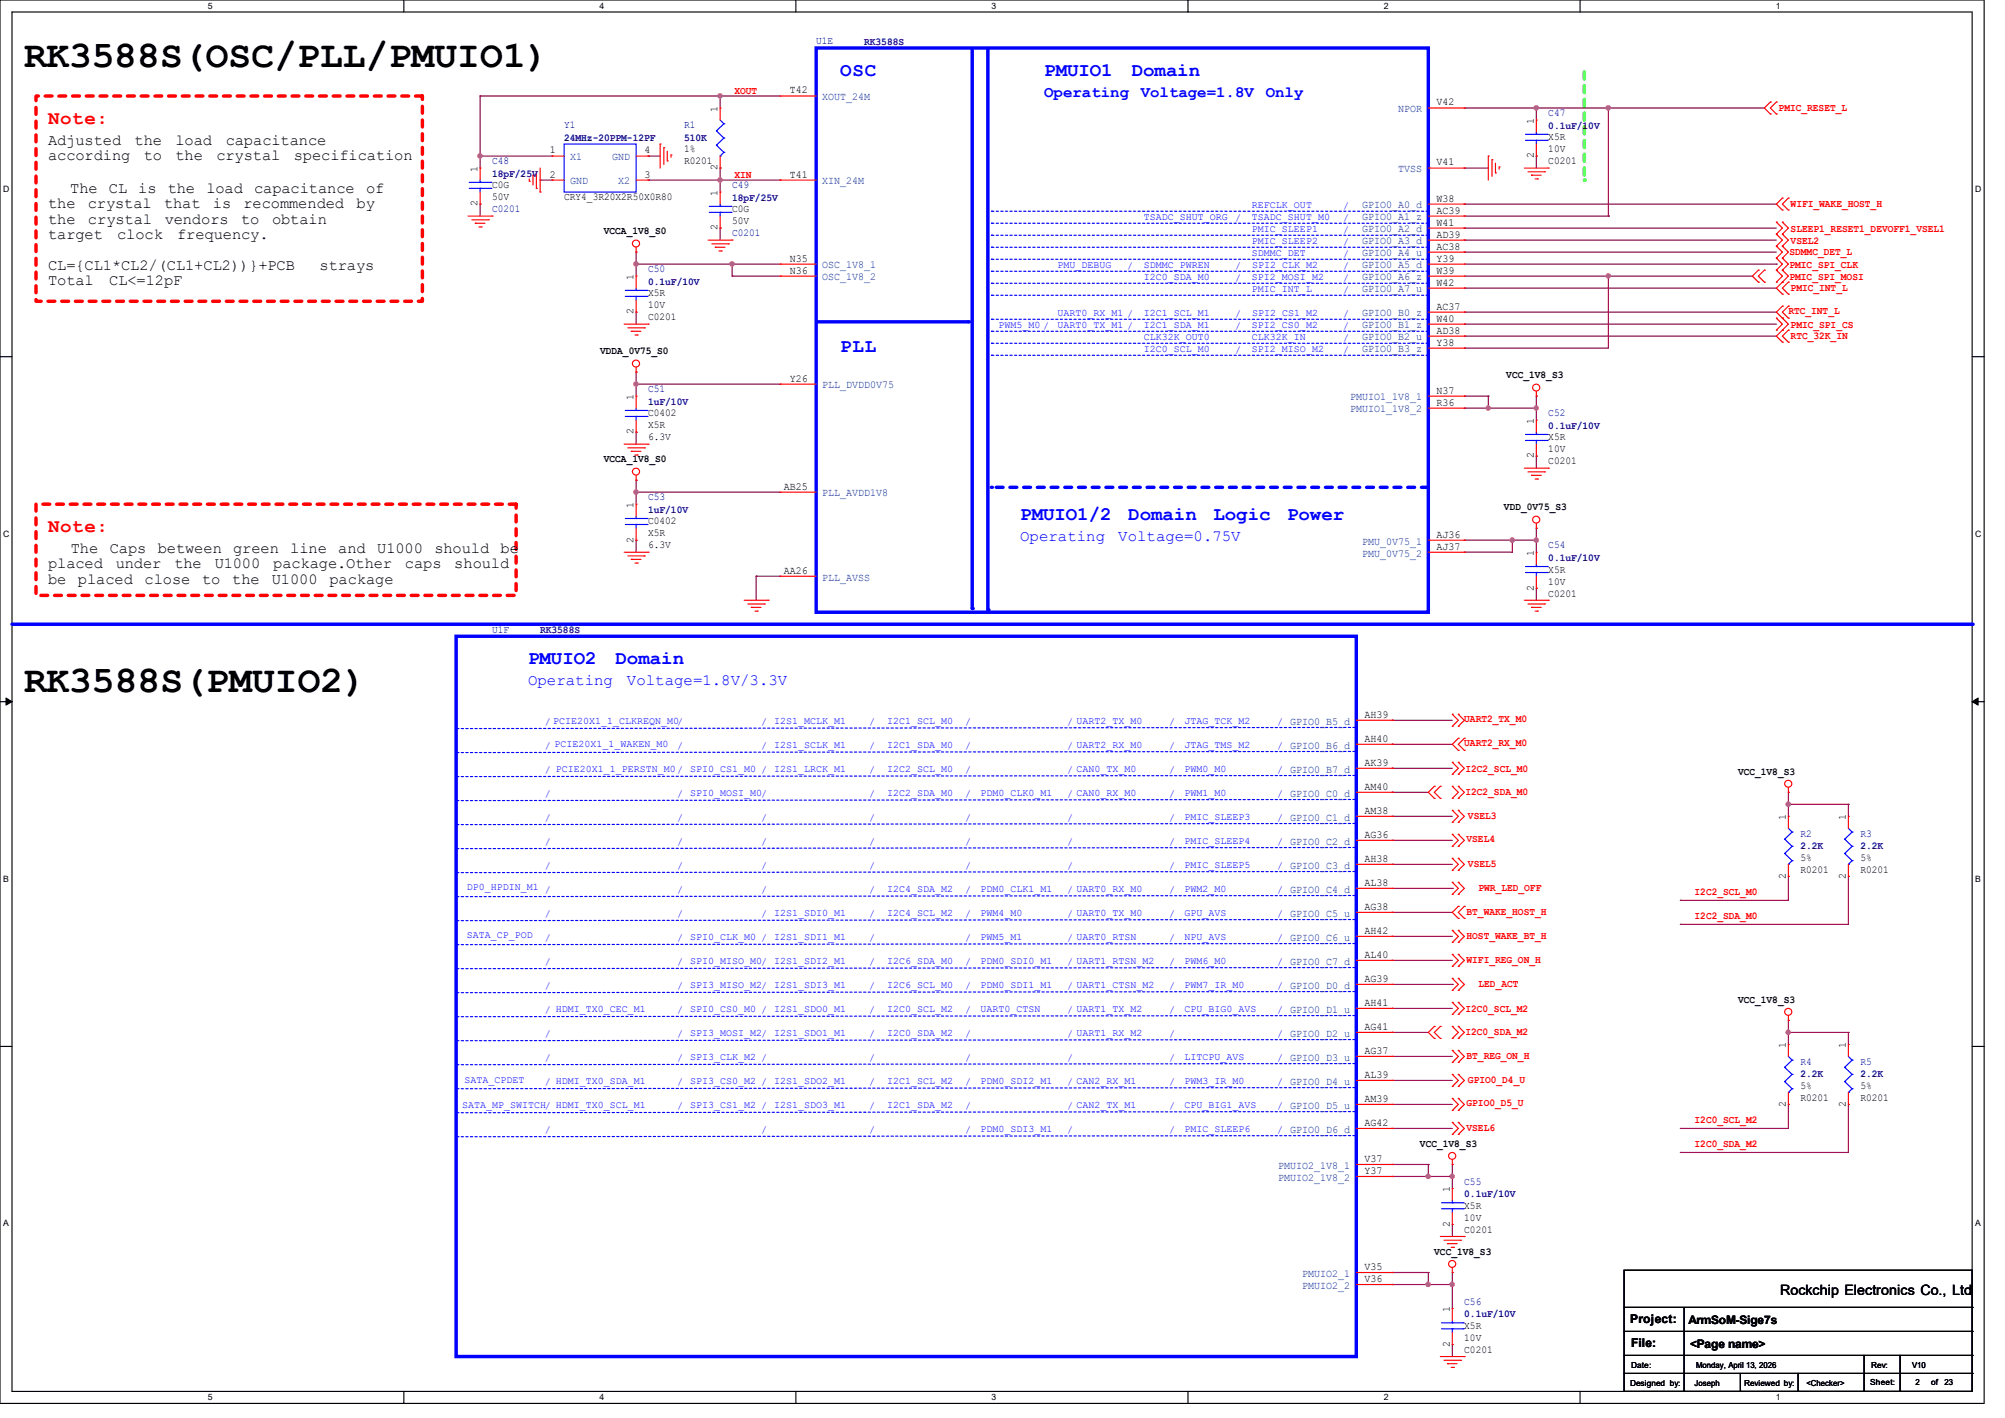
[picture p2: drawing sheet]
<svg xmlns="http://www.w3.org/2000/svg" width="297mm" height="210mm" viewBox="0 0 297 210" stroke-linecap="round" stroke-linejoin="round" font-family="sans-serif">
<path d="M0 0h293.9v207.9h-293.9zM1.8 1.8h290.3v204.3h-290.3z" fill="none" stroke="#000" stroke-width=".17"/>
<g fill="#fff">
<path d="M30.8 .2h.7v1.4h-.7z"/>
<path d="M30.8 206.2h.7v1.4h-.7z"/>
</g>
<path d="M59.8 0v1.8M59.8 206.1v1.8" fill="none" stroke="#000" stroke-width=".17"/>
<g fill="#fff">
<path d="M88.8 .2h.7v1.4h-.7z"/>
<path d="M88.8 206.2h.7v1.4h-.7z"/>
</g>
<path d="M117.9 0v1.8M117.9 206.1v1.8" fill="none" stroke="#000" stroke-width=".17"/>
<g fill="#fff">
<path d="M146.9 .2h.7v1.4h-.7z"/>
<path d="M146.9 206.2h.7v1.4h-.7z"/>
</g>
<path d="M176 0v1.8M176 206.1v1.8" fill="none" stroke="#000" stroke-width=".17"/>
<g fill="#fff">
<path d="M205 .2h.7v1.4h-.7z"/>
<path d="M205 206.2h.7v1.4h-.7z"/>
</g>
<path d="M234.1 0v1.8M234.1 206.1v1.8" fill="none" stroke="#000" stroke-width=".17"/>
<g fill="#fff">
<path d="M263.1 .2h.6v1.4h-.6z"/>
<path d="M263.1 206.2h.6v1.4h-.6z"/>
<path d="M.5 27.3h.9v1.4h-.9z"/>
<path d="M292.6 27.3h.9v1.4h-.9z"/>
<path d="M.5 78.4h.9v1.4h-.9z"/>
<path d="M292.6 78.4h.9v1.4h-.9z"/>
</g>
<path d="M0 52.8h1.8M292.1 52.8h1.8" fill="none" stroke="#000" stroke-width=".17"/>
<g fill="#fff">
<path d="M.5 129.5h.8v1.4h-.8z"/>
<path d="M292.6 129.5h.8v1.4h-.8z"/>
</g>
<path d="M0 103.9h1.8M292.1 103.9h1.8" fill="none" stroke="#000" stroke-width=".17"/>
<path d="M.9 103.4l.9 .5-.9 .5zM292.1 103.9l.9-.5v1z" fill="#000" stroke="#000" stroke-width=".15"/>
<g fill="#fff">
<path d="M.5 180.5h.8v1.4h-.8z"/>
<path d="M292.6 180.5h.8v1.4h-.8z"/>
</g>
<path d="M0 155h1.8M292.1 155h1.8" fill="none" stroke="#000" stroke-width=".17"/>
<path d="M1.8 92.5h290.3" fill="none" stroke="#00f" stroke-width=".51"/>
<circle cx="292.1" cy="92.5" r=".25" fill="#00f"/>
<path d="M5.3 14.2h57.3v30.4h-57.3zM5.3 74.7h71.2v13.5h-71.2z" fill="none" stroke="#f00" stroke-width=".51" stroke-dasharray="1 1"/>
<path d="M234.7 10.7v16" fill="none" stroke="#0f0" stroke-width=".51" stroke-dasharray="1 1"/>
<circle cx="234.7" cy="26.7" r=".25" fill="#0f0" stroke-dasharray="1 1"/>
<g fill="none" stroke="#800040" stroke-width=".17">
<path d="M71.1 14.2h.1M71.1 14.2v10.7M71.1 14.2h44.5M106.7 14.2h.1M106.7 14.2v1.8M216.9 16h.1M216.9 16h44.5M227.6 16h.1M227.6 16v1.8M238.3 16h.1M238.3 16v16M71.1 23.1h.1"/>
<path d="M71.1 30.2h.1M71.1 30.2v1.8M71.1 23.1h10.7M80 26.7h.1M80 26.7h1.8M94.2 39.1h.1M94.2 37.3h.1M94.2 37.3v3.6M94.2 39.1h21.4M96 23.1h.1M96 26.7h.1M96 23.1h1.8"/>
<path d="M96 26.7h19.6M106.7 33.8h.1M106.7 24.9h.1M106.7 26.7h.1M106.7 24.9v3.5M106.7 33.8v1.8M108.5 39.1h.1M108.5 39.1v1.8M216.9 35.6h.1M216.9 33.8h.1M216.9 37.3h.1M216.9 30.2h.1"/>
<path d="M216.9 24.9h.1M216.9 35.6h46.2M216.9 33.8h46.2M216.9 32h21.4M216.9 37.3h46.2M216.9 39.1h46.2M216.9 30.2h46.2M216.9 24.9h3.6M227.6 23.1h.1M227.6 23.1v1.8M238.3 32h.1M263.1 39.1h.1"/>
<path d="M94.2 55.1h.1M94.2 56.9h.1M94.2 46.2h.1M94.2 46.2v1.8M94.2 55.1v3.6M94.2 56.9h21.4M108.5 40.9h.1M108.5 40.9h7.1M216.9 58.7h.1M216.9 49.8h.1M216.9 48h.1M216.9 42.7h.1"/>
<path d="M216.9 51.6h.1M216.9 46.2h.1M216.9 58.7h3.6M216.9 49.8h46.2M216.9 48h46.2M216.9 40.9h42.7M216.9 42.7h46.2M216.9 46.2h46.2M220.5 58.7h.1M220.5 58.7v1.8M227.6 58.7h.1M227.6 58.7v3.5"/>
<path d="M238.3 40.9h.1M238.3 40.9v10.7h-21.4M94.2 71.1h.1M94.2 72.9h.1M94.2 64h.1M94.2 64v1.8M94.2 71.1v3.6M94.2 72.9h21.4M216.9 60.5h.1M216.9 60.5h10.7M220.5 60.5h.1M227.6 60.5h.1"/>
<path d="M227.6 67.6h.1M227.6 78.2h.1M227.6 67.6v1.7M227.6 78.2v3.6M94.2 80h.1M94.2 80v1.8M112 85.3h.1M112 85.3v3.6M112 85.3h3.6M216.9 80h.1M216.9 81.8h.1M216.9 80h10.7"/>
<path d="M224 80h.1M224 80v1.8h-7.1M227.6 80h.1M227.6 87.1h.1M227.6 87.1v1.8M206.2 106.7h.1M206.2 110.2h.1M206.2 113.8h.1M206.2 117.3h.1M206.2 106.7h8.9M206.2 110.2h8.9M206.2 113.8h8.9"/>
<path d="M206.2 117.3h5.4M264.9 117.3h.1M264.9 119.1h.1M264.9 117.3v3.6M264.9 119.1h8.9M273.8 119.1h.1M273.8 119.1v1.8M206.2 120.9h.1M206.2 128h.1M206.2 124.5h.1M206.2 135.1h.1M206.2 138.7h.1"/>
<path d="M206.2 120.9h8.9M206.2 128h8.9M206.2 124.5h8.9M206.2 135.1h8.9M206.2 138.7h8.9M206.2 131.6h8.9M215.1 131.6h.1M248.9 133.3h.1M248.9 136.9h.1M264.9 129.8h.1M264.9 129.8v3.5h-16M273.8 129.8h.1"/>
<path d="M273.8 129.8v7.1h-24.9M206.2 142.2h.1M206.2 149.4h.1M206.2 152.9h.1M206.2 156.5h.1M206.2 152.9h5.4M206.2 142.2h8.9M206.2 149.4h8.9M206.2 145.8h8.9M206.2 156.5h8.9M215.1 145.8h.1M264.9 151.1h.1"/>
<path d="M264.9 152.9h.1M264.9 151.1v3.6M264.9 152.9h8.9M273.8 152.9h.1M273.8 152.9v1.8M206.2 167.1h.1M206.2 174.2h.1M206.2 172.5h.1M206.2 163.6h.1M206.2 160h.1M206.2 167.1h8.9M206.2 174.2h8.9"/>
<path d="M206.2 172.5h5.4M206.2 163.6h8.9M206.2 160h8.9M211.6 172.5h.1M211.6 174.2h.1M211.6 172.5v1.7M215.1 172.5h.1M215.1 174.2h.1M215.1 172.5v3.5M248.9 167.1h.1M248.9 170.7h.1M264.9 163.6h.1"/>
<path d="M264.9 163.6v3.5h-16M273.8 163.6h.1M273.8 163.6v7.1h-24.9M206.2 190.2h.1M206.2 188.5h.1M206.2 190.2h8.9M206.2 188.5h5.4M211.6 188.5h.1M211.6 190.2h.1M211.6 188.5v1.7M215.1 181.4h.1M215.1 188.5h.1"/>
<path d="M215.1 199.1h.1M215.1 190.2h.1M215.1 181.4v1.7M215.1 188.5v5.3M215.1 199.1v1.8"/>
</g>
<g fill="#f0f" stroke="#f0f" stroke-width=".17">
<circle cx="106.7" cy="14.2" r=".32"/>
<circle cx="71.1" cy="23.1" r=".32"/>
<circle cx="106.7" cy="26.6" r=".32"/>
<circle cx="224" cy="80" r=".32"/>
<circle cx="227.6" cy="60.4" r=".32"/>
<circle cx="220.5" cy="60.4" r=".32"/>
<circle cx="108.4" cy="39.1" r=".32"/>
<circle cx="94.2" cy="39.1" r=".32"/>
<circle cx="215.1" cy="174.2" r=".32"/>
<circle cx="264.9" cy="152.9" r=".32"/>
<circle cx="211.6" cy="174.2" r=".32"/>
<circle cx="215.1" cy="190.2" r=".32"/>
<circle cx="211.6" cy="190.2" r=".32"/>
<circle cx="227.6" cy="16" r=".32"/>
<circle cx="94.2" cy="56.9" r=".32"/>
<circle cx="227.6" cy="80" r=".32"/>
<circle cx="264.9" cy="119.1" r=".32"/>
<circle cx="94.2" cy="72.9" r=".32"/>
<circle cx="238.2" cy="40.9" r=".32"/>
<circle cx="238.2" cy="16" r=".32"/>
</g>
<g fill="none" stroke="#f00" stroke-width=".17">
<path d="M106.7 16h.1M106.7 16v1.8M227.6 17.8h.1M227.6 17.8v1.8M262.3 15.1h.1M262.3 16.9h.1M262.3 15.1l-.9 .9 .9 .9M263.1 16.9h.1M263.1 15.1h.1M263.1 15.1l-.8 .9 .8 .9M69.3 32h3.6M69.9 32.6h2.4"/>
<path d="M70.4 33.1h.1M70.4 33.1h1.4M71 33.6h.3M71.1 24.9h.1M71.1 30.2h.1M71.1 24.9v1.8M71.1 28.4v1.8M71.3 33.6h.1M72.3 32.6h.1M72.9 32h.1M78.4 26.8h.1M78.4 26.5v.3"/>
<path d="M79 26h.1M79 26v1.4M79.5 27.9h.1M79.5 25.4v2.5M80 28.4h.1M80 24.9v3.5M94.2 37.3h.1M94.2 36.6v.7M97.8 21.3h.1M97.8 21.3v3.6M98.3 21.9h.1M98.3 21.9v2.4"/>
<path d="M98.8 23.8h.1M98.8 22.4v1.4M99.4 22.9h.1M99.4 22.9v.4M104.9 35.6h3.6M105.5 36.1h2.4M106 36.6h.1M106 36.6h1.4M106.5 37.2h.3M106.7 24.9h.1M106.7 28.4h.1M106.7 33.8h.1"/>
<path d="M106.7 23.1v1.8M106.7 28.4v1.8M106.7 32v1.8M106.8 37.2h.1M107.9 36.1h.1M108.5 35.6h.1M220.5 23.1h.1M220.5 23.1v3.6M221 23.7h.1M221 23.7v2.4M221.5 25.6h.1M221.5 24.2v1.4"/>
<path d="M222.1 24.7h.1M222.1 24.7v.4M225.8 24.9h3.6M226.4 25.4h2.4M226.9 26h.1M226.9 26h1.4M227.4 26.5h.4M227.6 23.1h.1M227.6 21.3v1.8M227.8 26.5h.1M228.8 25.4h.1M229.4 24.9h.1"/>
<path d="M263.1 36.4h.1M263.1 34.7h.1M263.1 32.9h.1M263.1 38.2h.1M263.1 34.7l.9 .9-.9 .8M263.1 32.9l.9 .9-.9 .9M263.1 36.4l.9 .9-.9 .9M263.1 38.2l.9 .9-.9 .9M264 36.4h.1M264 34.7h.1M264 32.9h.1M264 38.2h.1"/>
<path d="M264 29.3h.1M264 31.1h.1M264 34.7l.9 .9-.9 .8M264 32.9l.9 .9-.9 .9M264 36.4l.9 .9-.9 .9M264 29.3l-.9 .9 .9 .9M264 38.2l.9 .9-.9 .9M264.9 31.1h.1M264.9 29.3h.1M264.9 29.3l-.9 .9 .9 .9M92.5 48h3.5M93 48.6h2.5"/>
<path d="M93.5 49.1h.1M93.5 49.1h1.5M94.1 49.6h.3M94.2 55.1h.1M94.2 58.7h.1M94.2 54.4v.7M94.2 58.7v1.8M94.4 49.6h.1M95.5 48.6h.1M96 48h.1M227.6 58.7h.1M227.6 58v.7"/>
<path d="M260.5 40h.1M260.5 41.8h.1M260.5 40l-.9 .9 .9 .9M261.4 41.8h.1M261.4 40h.1M261.4 40l-.9 .9 .9 .9M263.1 40h.1M263.1 41.8h.1M263.1 48.9h.1M263.1 47.1h.1M263.1 40l.9 .9-.9 .9M263.1 47.1l.9 .9-.9 .9"/>
<path d="M264 48.9h.1M264 50.7h.1M264 41.8h.1M264 43.6h.1M264 45.3h.1M264 47.1h.1M264 40h.1M264 45.3l-.9 .9 1.8 1.8-1.8 1.8 .9 .9M264 40l.9 .9-1.8 1.8 .9 .9M264.9 50.7h.1M264.9 48.9h.1M264.9 43.6h.1"/>
<path d="M264.9 41.8h.1M264.9 47.1h.1M264.9 45.3h.1M264.9 48.9l-.9 .9 .9 .9M264.9 41.8l-.9 .9 .9 .9M264.9 45.3l-.9 .9 .9 .9M92.5 65.8h3.5M93 66.3h2.5M93.5 66.8h.1M93.5 66.8h1.5M94.1 67.4h.3M94.2 71.1h.1"/>
<path d="M94.2 64h.1M94.2 74.7h.1M94.2 62.2v1.8M94.2 70.4v.7M94.2 74.7v1.8M94.2 78.2v1.8M94.4 67.4h.1M95.5 66.3h.1M96 65.8h.1M225.8 69.3h3.6M226.4 69.9h2.4M226.9 70.4h.1"/>
<path d="M226.9 70.4h1.4M227.4 71h.4M227.6 78.2h.1M227.6 62.2h.1M227.6 67.6h.1M227.6 62.2v1.8M227.6 65.8v1.8M227.6 77.5v.7M227.8 71h.1M228.8 69.9h.1M229.4 69.3h.1M92.5 81.8h3.5"/>
<path d="M93 82.3h2.5M93.5 82.8h.1M93.5 82.8h1.5M94.1 83.4h.3M94.2 80h.1M94.4 83.4h.1M95.5 82.3h.1M96 81.8h.1M110.2 88.9h3.6M110.8 89.5h2.4M111.3 90h.1M111.3 90h1.4"/>
<path d="M111.8 90.5h.4M112.2 90.5h.1M113.2 89.5h.1M113.8 88.9h.1M225.8 88.9h3.6M226.4 89.5h2.4M226.9 90h.1M226.9 90h1.4M227.4 90.5h.4M227.8 90.5h.1M228.8 89.5h.1M229.4 88.9h.1"/>
<path d="M212.5 116.5h.1M212.5 118.2h.1M212.5 116.5l-.9 .8 .9 .9M213.4 118.2h.1M213.4 116.5h.1M213.4 116.5l-.9 .8 .9 .9M215.1 107.6h.1M215.1 105.8h.1M215.1 114.7h.1M215.1 112.9h.1M215.1 118.2h.1M215.1 116.5h.1"/>
<path d="M215.1 105.8l.9 .9-.9 .9M215.1 112.9l.9 .9-.9 .9M215.1 116.5l.9 .8-.9 .9M216 107.6h.1M216 105.8h.1M216 109.3h.1M216 111.1h.1M216 114.7h.1M216 112.9h.1M216 118.2h.1M216 116.5h.1M216 105.8l.9 .9-.9 .9"/>
<path d="M216 109.3l-.9 .9 .9 .9M216 112.9l.9 .9-.9 .9M216 116.5l.9 .8-.9 .9M216.9 111.1h.1M216.9 109.3h.1M216.9 109.3l-.9 .9 .9 .9M264.9 117.3h.1M264.9 116.6v.7M215.1 121.8h.1M215.1 120h.1M215.1 128.9h.1M215.1 127.1h.1"/>
<path d="M215.1 125.3h.1M215.1 123.6h.1M215.1 139.6h.1M215.1 137.8h.1M215.1 132.5h.1M215.1 130.7h.1M215.1 120l.9 .9-.9 .9M215.1 127.1l.9 .9-.9 .9M215.1 123.6l.9 .9-.9 .8M215.1 137.8l.9 .9-.9 .9M215.1 130.7l.9 .9-.9 .9M216 121.8h.1"/>
<path d="M216 120h.1M216 128.9h.1M216 127.1h.1M216 125.3h.1M216 123.6h.1M216 134.2h.1M216 136h.1M216 139.6h.1M216 137.8h.1M216 132.5h.1M216 130.7h.1M216 120l.9 .9-.9 .9"/>
<path d="M216 127.1l.9 .9-.9 .9M216 123.6l.9 .9-.9 .8M216 134.2l-.9 .9 .9 .9M216 137.8l.9 .9-.9 .9M216 130.7l.9 .9-.9 .9M216.9 136h.1M216.9 134.2h.1M216.9 134.2l-.9 .9 .9 .9M273.8 120.9h.1M273.8 129.8h.1M273.8 120.9v1.8M273.8 128v1.8"/>
<path d="M212.5 152h.1M212.5 153.8h.1M212.5 152l-.9 .9 .9 .9M213.4 153.8h.1M213.4 152h.1M213.4 152l-.9 .9 .9 .9M215.1 143.1h.1M215.1 141.4h.1M215.1 150.2h.1M215.1 148.5h.1M215.1 153.8h.1M215.1 152h.1"/>
<path d="M215.1 146.7h.1M215.1 144.9h.1M215.1 157.4h.1M215.1 155.6h.1M215.1 159.1h.1M215.1 141.4l.9 .8-.9 .9M215.1 148.5l.9 .9-.9 .8M215.1 155.6l.9 .9-.9 .9M215.1 152l.9 .9-.9 .9M215.1 144.9l.9 .9-.9 .9M215.1 159.1l.9 .9-.9 .9M216 143.1h.1"/>
<path d="M216 141.4h.1M216 150.2h.1M216 148.5h.1M216 153.8h.1M216 152h.1M216 146.7h.1M216 144.9h.1M216 157.4h.1M216 155.6h.1M216 159.1h.1M216 141.4l.9 .8-.9 .9M216 148.5l.9 .9-.9 .8"/>
<path d="M216 152l.9 .9-.9 .9M216 144.9l.9 .9-.9 .9M216 155.6l.9 .9-.9 .9M216 159.1l.9 .9-.9 .9M264.9 151.1h.1M264.9 154.7h.1M264.9 150.4v.7M264.9 154.7v1.8M215.1 172.5h.1M215.1 168h.1M215.1 166.2h.1M215.1 160.9h.1"/>
<path d="M215.1 164.5h.1M215.1 162.7h.1M215.1 176h.1M215.1 171.7v.8M215.1 176v1.8M215.1 179.6v1.8M215.1 166.2l.9 .9-.9 .9M215.1 162.7l.9 .9-.9 .9M216 168h.1M216 166.2h.1M216 160.9h.1M216 164.5h.1"/>
<path d="M216 162.7h.1M216 166.2l.9 .9-.9 .9M216 162.7l.9 .9-.9 .9M264.9 163.6h.1M264.9 161.8v1.8M213.4 183.1h3.5M213.9 183.7h2.5M214.4 184.2h.1M214.4 184.2h1.5M215 184.7h.3M215.1 188.5h.1M215.1 181.4h.1"/>
<path d="M215.1 187.7v.8M215.3 184.7h.1M216.4 183.7h.1M216.9 183.1h.1M213.4 200.9h3.5M213.9 201.5h2.5M214.4 202h.1M214.4 202h1.5M215 202.5h.3M215.3 202.5h.1M216.4 201.5h.1M216.9 200.9h.1"/>
<circle cx="94.2" cy="36.1" r=".52"/>
<circle cx="94.2" cy="53.8" r=".52"/>
<circle cx="227.6" cy="57.4" r=".52"/>
<circle cx="94.2" cy="69.9" r=".52"/>
<circle cx="227.6" cy="77" r=".52"/>
<circle cx="264.9" cy="116.1" r=".52"/>
<circle cx="264.9" cy="149.9" r=".52"/>
<circle cx="215.1" cy="171.2" r=".52"/>
<circle cx="215.1" cy="187.2" r=".52"/>
</g>
<g fill="none" stroke="#000" stroke-width=".17">
<path d="M240.6 188.1h51.5v18h-51.5zM240.6 193.6h51.5M240.6 197.2h51.5M249.5 193.6v12.5M292.1 193.6h.1M292.1 197.2h.1M240.6 200.7h51.5M240.6 203.4h51.5M249.5 206.1h.1M257.8 206.1h.1M257.8 203.4v2.7M266.4 206.1h.1"/>
<path d="M266.4 203.4v2.7M276.1 206.1h.1M276.1 200.7v5.4M281.5 206.1h.1M281.5 200.7v5.4M292.1 200.7h.1M292.1 203.4h.1"/>
</g>
<g fill="none" stroke="#00f" stroke-width=".17">
<path d="M106.1 19.4h.1M106.1 19.4l1.1 1M106.7 17.8l.5 .5M107.2 18.3h.1M107.2 18.3l-1.1 1.1M226 19.9h3.2M227.6 19.9h.1M227.6 19.6v.3M229.2 19.9h.1M69.5 27.9h3.2M69.5 27h3.2M71.1 27h.1"/>
<path d="M71.1 27.9h.1M71.1 26.7v.3M71.1 27.9v.5M72.7 27.9h.1M72.7 27h.1M105.1 31.5h3.2M105.1 30.6h3.2M106.1 21.5h.1M106.1 21.5l1.1 1.1M106.7 23.1h.1M106.7 30.6h.1M106.7 31.5h.1"/>
<path d="M106.7 30.2v.4M106.7 31.5v.5M107.2 20.4h.1M107.2 22.6h.1M107.2 20.4l-1.1 1.1M107.2 22.6l-.5 .5M108.3 31.5h.1M108.3 30.6h.1M226 20.8h3.2M227.6 20.8h.1M227.6 20.8v.5M229.2 20.8h.1"/>
<path d="M92.6 61.7h3.2M92.6 60.8h3.2M92.6 77.7h3.2M92.6 76.8h3.2M94.2 60.8h.1M94.2 61.7h.1M94.2 76.8h.1M94.2 77.7h.1M94.2 60.5v.3M94.2 61.7v.5M94.2 76.5v.3M94.2 77.7v.5"/>
<path d="M95.8 61.7h.1M95.8 60.8h.1M95.8 77.7h.1M95.8 76.8h.1M226 65.2h3.2M226 64.3h3.2M227.6 64.3h.1M227.6 65.2h.1M227.6 64v.3M227.6 65.2v.6M229.2 65.2h.1M229.2 64.3h.1"/>
<path d="M273.3 124.3h.1M273.3 126.4h.1M273.3 124.3l1.1 1M273.3 126.4l1.1 1.1M273.8 128h.1M273.8 122.7l.6 .5M274.4 123.2h.1M274.4 125.3h.1M274.4 127.5h.1M274.4 123.2l-1.1 1.1M274.4 125.3l-1.1 1.1M274.4 127.5l-.6 .5"/>
<path d="M264.4 158.1h.1M264.4 158.1l1.1 1M264.9 156.5l.6 .5M265.5 157h.1M265.5 159.1h.1M265.5 157l-1.1 1.1M265.5 159.1l-1.1 1.1M213.5 179h3.2M213.5 178.1h3.2M215.1 178.1h.1M215.1 179h.1M215.1 177.8v.3"/>
<path d="M215.1 179v.6M216.7 179h.1M216.7 178.1h.1M264.4 160.2h.1M264.4 160.2l1.1 1M264.9 161.8h.1M265.5 161.2h.1M265.5 161.2l-.6 .6"/>
</g>
<path d="M120.9 7.1h90.7v83.6h-90.7z" fill="none" stroke="#00f" stroke-width=".51"/>
<path d="M146.9 49.1h.1M211.6 49.1h-64.7" fill="none" stroke="#00f" stroke-width=".17" stroke-dasharray=".3 .3"/>
<path d="M211.6 72.2h-64.7" fill="none" stroke="#00f" stroke-width=".51" stroke-dasharray="1 1"/>
<circle cx="146.9" cy="72.2" r=".25" fill="#00f" stroke-dasharray="1 1"/>
<g fill="none" stroke="#00f" stroke-width=".17" stroke-dasharray=".3 .3">
<path d="M146.9 31.3h.1M146.9 33.1h.1M146.9 34.8h.1M146.9 36.6h.1M146.9 38.4h.1M211.6 31.3h-64.7M211.6 33.1h-64.7M211.6 34.8h-64.7M211.6 36.6h-64.7M211.6 38.4h-64.7M146.9 40.2h.1M146.9 42h.1"/>
<path d="M146.9 43.7h.1M146.9 47.3h.1M146.9 50.8h.1M146.9 52.6h.1M211.6 40.2h-64.7M211.6 42h-64.7M211.6 43.7h-64.7M211.6 47.3h-64.7M211.6 50.8h-64.7M211.6 52.6h-64.7"/>
</g>
<path d="M146.3 7.3v83" fill="none" stroke="#00f" stroke-width=".51"/>
<circle cx="146.3" cy="90.3" r=".25" fill="#00f"/>
<path d="M144 7.5v82.6" fill="none" stroke="#00f" stroke-width=".51"/>
<circle cx="144" cy="90.1" r=".25" fill="#00f"/>
<path d="M121.1 47.7h22.4" fill="none" stroke="#00f" stroke-width=".51"/>
<circle cx="143.5" cy="47.7" r=".25" fill="#00f"/>
<g fill="none" stroke="#f00" stroke-width=".17">
<path d="M115.6 14.2h.1M115.6 14.2h5.3M211.6 16h5.3M216.9 16h.1M81.8 23.1h.1M81.8 26.7h.1M81.8 26.7h1.8M81.8 23.1h1.8M94.2 26.7h1.8M94.2 23.1h1.8M96 26.7h.1M96 23.1h.1"/>
<path d="M115.6 26.7h.1M115.6 39.1h.1M115.6 26.7h5.3M115.6 39.1h5.3M211.6 33.8h5.3M211.6 30.2h5.3M211.6 35.6h5.3M211.6 32h5.3M211.6 39.1h5.3M211.6 37.3h5.3M211.6 24.9h5.3M216.9 33.8h.1"/>
<path d="M216.9 30.2h.1M216.9 35.6h.1M216.9 32h.1M216.9 37.3h.1M216.9 39.1h.1M216.9 24.9h.1M94.2 40.9h.1M94.2 46.2h.1M94.2 40.9v1.8M94.2 44.4v1.8M115.6 40.9h.1M115.6 56.9h.1"/>
<path d="M115.6 40.9h5.3M115.6 56.9h5.3M211.6 49.8h5.3M211.6 51.6h5.3M211.6 46.2h5.3M211.6 48h5.3M211.6 42.7h5.3M211.6 40.9h5.3M211.6 58.7h5.3M216.9 49.8h.1M216.9 51.6h.1M216.9 46.2h.1"/>
<path d="M216.9 48h.1M216.9 42.7h.1M216.9 40.9h.1M216.9 58.7h.1M115.6 72.9h.1M115.6 72.9h5.3M211.6 60.5h5.3M216.9 60.5h.1M115.6 85.3h.1M115.6 85.3h5.3M211.6 80h5.3M211.6 81.8h5.3"/>
<path d="M216.9 80h.1M216.9 81.8h.1M227.6 81.8h.1M227.6 87.1h.1M227.6 81.8v1.8M227.6 85.3v1.8M200.9 113.8h5.3M200.9 117.3h5.3M200.9 110.2h5.3M200.9 106.7h5.3M206.2 113.8h.1M206.2 117.3h.1"/>
<path d="M206.2 110.2h.1M206.2 106.7h.1M200.9 120.9h5.3M200.9 124.5h5.3M200.9 131.6h5.3M200.9 135.1h5.3M200.9 138.7h5.3M200.9 128h5.3M206.2 120.9h.1M206.2 124.5h.1M206.2 131.6h.1M206.2 135.1h.1"/>
<path d="M206.2 138.7h.1M206.2 128h.1M264.9 120.9h.1M264.9 129.8h.1M264.9 120.9v1.8M264.9 128v1.8M200.9 142.2h5.3M200.9 145.8h5.3M200.9 149.4h5.3M200.9 152.9h5.3M200.9 156.5h5.3M206.2 142.2h.1"/>
<path d="M206.2 145.8h.1M206.2 149.4h.1M206.2 152.9h.1M206.2 156.5h.1M273.8 154.7h.1M273.8 154.7v1.8M200.9 167.1h5.3M200.9 160h5.3M200.9 163.6h5.3M200.9 172.5h5.3M200.9 174.2h5.3M206.2 167.1h.1"/>
<path d="M206.2 160h.1M206.2 163.6h.1M206.2 172.5h.1M206.2 174.2h.1M273.8 163.6h.1M273.8 161.8v1.8M200.9 188.5h5.3M200.9 190.2h5.3M206.2 188.5h.1M206.2 190.2h.1M215.1 193.8h.1M215.1 199.1h.1"/>
<path d="M215.1 193.8v1.8M215.1 197.4v1.7"/>
</g>
<g fill="none" stroke="#00f" stroke-width=".17">
<path d="M83.6 21.3h10.6v7.1h-10.6zM92.6 43.9h3.2M92.6 43h3.2M94.2 43h.1M94.2 43.9h.1M94.2 42.7v.3M94.2 43.9v.5M95.8 43.9h.1M95.8 43h.1M226 84.8h3.2M226 83.9h3.2M227.6 83.9h.1"/>
<path d="M227.6 84.8h.1M227.6 83.6v.3M227.6 84.8v.5M229.2 84.8h.1M229.2 83.9h.1M264.4 124.3h.1M264.4 126.4h.1M264.4 124.3l1.1 1M264.4 126.4l1.1 1.1M264.9 128h.1M264.9 122.7l.6 .5M265.5 123.2h.1"/>
<path d="M265.5 125.3h.1M265.5 127.5h.1M265.5 123.2l-1.1 1.1M265.5 125.3l-1.1 1.1M265.5 127.5l-.6 .5M273.3 158.1h.1M273.3 158.1l1.1 1M273.8 156.5l.6 .5M274.4 157h.1M274.4 159.1h.1M274.4 157l-1.1 1.1M274.4 159.1l-1.1 1.1"/>
<path d="M273.3 160.2h.1M273.3 160.2l1.1 1M273.8 161.8h.1M274.4 161.2h.1M274.4 161.2l-.6 .6M213.5 196.8h3.2M213.5 195.9h3.2M215.1 195.9h.1M215.1 196.8h.1M215.1 195.6v.3M215.1 196.8v.6M216.7 196.8h.1"/>
<path d="M216.7 195.9h.1"/>
</g>
<path d="M67.6 94.2h133.3v106.7h-133.3z" fill="none" stroke="#00f" stroke-width=".51"/>
<g fill="none" stroke="#00f" stroke-width=".17" stroke-dasharray=".3 .3">
<path d="M67.6 107.9h.1M67.6 111.5h.1M67.6 115h.1M67.6 118.6h.1M200.7 107.7l-133.1 .2M200.7 111.3l-133.1 .2M200.7 114.9l-133.1 .1M200.7 118.4l-133.1 .2M67.6 122.1h.1M67.6 125.7h.1M67.6 129.2h.1M67.6 132.8h.1"/>
<path d="M67.6 136.4h.1M67.6 139.9h.1M200.7 122l-133.1 .1M200.7 125.5l-133.1 .2M200.7 129.1l-133.1 .1M200.7 132.6l-133.1 .2M200.7 136.2l-133.1 .2M200.7 139.7l-133.1 .2M67.6 143.5h.1M67.6 147h.1M67.6 150.6h.1M67.6 154.1h.1"/>
<path d="M67.6 157.7h.1M200.7 143.3l-133.1 .2M200.7 146.9l-133.1 .1M200.7 150.4l-133.1 .2M200.7 154l-133.1 .1M200.7 157.5l-133.1 .2M67.6 161.2h.1M67.6 164.8h.1M67.6 168.4h.1M200.7 161.1l-133.1 .1M200.7 164.6l-133.1 .2M200.7 168.2l-133.1 .2"/>
</g>
<g fill="#f0f" stroke="#f0f" stroke-width=".17">
<circle cx="106.7" cy="14.2" r=".32"/>
<circle cx="71.1" cy="23.1" r=".32"/>
<circle cx="106.7" cy="26.6" r=".32"/>
<circle cx="224" cy="80" r=".32"/>
<circle cx="227.6" cy="60.4" r=".32"/>
<circle cx="220.5" cy="60.4" r=".32"/>
<circle cx="108.4" cy="39.1" r=".32"/>
<circle cx="94.2" cy="39.1" r=".32"/>
<circle cx="215.1" cy="174.2" r=".32"/>
<circle cx="264.9" cy="152.9" r=".32"/>
<circle cx="211.6" cy="174.2" r=".32"/>
<circle cx="215.1" cy="190.2" r=".32"/>
<circle cx="211.6" cy="190.2" r=".32"/>
<circle cx="227.6" cy="16" r=".32"/>
<circle cx="94.2" cy="56.9" r=".32"/>
<circle cx="227.6" cy="80" r=".32"/>
<circle cx="264.9" cy="119.1" r=".32"/>
<circle cx="94.2" cy="72.9" r=".32"/>
<circle cx="238.2" cy="40.9" r=".32"/>
<circle cx="238.2" cy="16" r=".32"/>
</g>
<g font-size="5.6">
<text x="3.6" y="10">RK3588S(OSC/PLL/PMUIO1)</text>
<text x="3.6" y="102.4">RK3588S(PMUIO2)</text>
</g>
<g font-size="2.8" fill="#00f">
<text x="124.5" y="11.3">OSC</text>
<text x="154.7" y="11.3">PMUIO1</text>
<text x="167.6" y="11.3">Domain</text>
<text x="124.5" y="52.2">PLL</text>
<text x="151.1" y="77">PMUIO1/2</text>
<text x="167.1" y="77">Domain</text>
<text x="179.8" y="77">Logic</text>
<text x="190.7" y="77">Power</text>
<text x="78.2" y="98.4">PMUIO2</text>
<text x="91.2" y="98.4">Domain</text>
</g>
<g font-size="2.8" fill="#f00">
<text x="7.1" y="18.4">Note:</text>
<text x="7.1" y="78.8">Note:</text>
</g>
<g font-size="2.3" fill="#00f">
<text x="154.7" y="14.4">Operating</text>
<text x="169" y="14.4">Voltage=1.8V</text>
<text x="187.5" y="14.4">Only</text>
<text x="151.1" y="80.1">Operating</text>
<text x="165.7" y="80.1">Voltage=0.75V</text>
<text x="78.2" y="101.5">Operating</text>
<text x="92.9" y="101.5">Voltage=1.8V/3.3V</text>
</g>
<g font-size="2.3">
<text x="7.1" y="21.4">Adjusted</text>
<text x="7.1" y="23.7">according</text>
<text x="19.9" y="21.4">the</text>
<text x="21.3" y="23.7">to</text>
<text x="26" y="21.4">load</text>
<text x="26" y="23.7">the</text>
<text x="32.1" y="23.7">crystal</text>
<text x="33.4" y="21.4">capacitance</text>
<text x="43.5" y="23.7">specification</text>
<text x="10.4" y="28.5">The</text>
<text x="16.1" y="28.5">CL</text>
<text x="20.5" y="28.5">is</text>
<text x="24.9" y="28.5">the</text>
<text x="30.6" y="28.5">load</text>
<text x="37.6" y="28.5">capacitance</text>
<text x="54.2" y="28.5">of</text>
<text x="7.1" y="30.8">the</text>
<text x="7.1" y="33.1">the</text>
<text x="7.1" y="35.4">target</text>
<text x="13" y="30.8">crystal</text>
<text x="13" y="33.1">crystal</text>
<text x="17.4" y="35.4">clock</text>
<text x="24.3" y="30.8">that</text>
<text x="24.4" y="33.1">vendors</text>
<text x="26.2" y="35.4">frequency.</text>
<text x="31.5" y="30.8">is</text>
<text x="35.7" y="33.1">to</text>
<text x="36.1" y="30.8">recommended</text>
<text x="40.3" y="33.1">obtain</text>
<text x="52.8" y="30.8">by</text>
<text x="7.1" y="40">CL={CL1*CL2/(CL1+CL2))}+PCB</text>
<text x="47.3" y="40">strays</text>
<text x="7.1" y="42.2">Total</text>
<text x="16.2" y="42.2">CL&lt;=12pF</text>
<text x="10.5" y="81.9">The</text>
<text x="16.3" y="81.9">Caps</text>
<text x="23.4" y="81.9">between</text>
<text x="34.5" y="81.9">green</text>
<text x="43" y="81.9">line</text>
<text x="50.1" y="81.9">and</text>
<text x="55.9" y="81.9">U1000</text>
<text x="64.4" y="81.9">should</text>
<text x="74.2" y="81.9">be</text>
<text x="7.1" y="84.2">placed</text>
<text x="7.1" y="86.4">be</text>
<text x="11.5" y="86.4">placed</text>
<text x="17.1" y="84.2">under</text>
<text x="21.4" y="86.4">close</text>
<text x="25.8" y="84.2">the</text>
<text x="29.9" y="86.4">to</text>
<text x="31.8" y="84.2">U1000</text>
<text x="34.4" y="86.4">the</text>
<text x="40.3" y="86.4">U1000</text>
<text x="40.5" y="84.2">package.Other</text>
<text x="48.8" y="86.4">package</text>
<text x="60" y="84.2">caps</text>
<text x="67.3" y="84.2">should</text>
</g>
<text font-size="2.1" x="263.7" y="191.9">Rockchip Electronics Co., Ltd</text>
<g font-size="1.8">
<text x="241.5" y="196">Project:</text>
<text x="241.6" y="199.6">File:</text>
</g>
<g font-size="1.7">
<text x="250.1" y="196.1">ArmSoM-Sige7s</text>
<text x="250.4" y="199.7">&lt;Page name&gt;</text>
</g>
<g font-size="1.6" fill="#000080">
<text x="120.9" y="6.6">U1E</text>
<text x="128" y="6.6">RK3588S</text>
<text x="229.4" y="17.2">C47</text>
<text x="83.6" y="19">Y1</text>
<text x="83.6" y="20.8">24MHz-20PPM-12PF</text>
<text x="101.3" y="19">R1</text>
<text x="101.3" y="20.8">510K</text>
<text x="229.4" y="19">0.1uF/10V</text>
<text x="72.9" y="24.3">C48</text>
<text x="72.9" y="26.2">18pF/25V</text>
<text x="108.5" y="27.9">C49</text>
<text x="108.5" y="29.7">18pF/25V</text>
<text x="72.9" y="31.5">C0201</text>
<text x="108.5" y="35">C0201</text>
<text x="96" y="40.3">C50</text>
<text x="96" y="42.2">0.1uF/10V</text>
<text x="96" y="58.1">C51</text>
<text x="96" y="59.9">1uF/10V</text>
<text x="229.4" y="61.7">C52</text>
<text x="229.4" y="63.5">0.1uF/10V</text>
<text x="96" y="74.1">C53</text>
<text x="96" y="75.9">1uF/10V</text>
<text x="229.4" y="81.2">C54</text>
<text x="229.4" y="83.1">0.1uF/10V</text>
<text x="72.9" y="93.7">U1F</text>
<text x="80" y="93.7">RK3588S</text>
<text x="266.7" y="123.9">R2</text>
<text x="266.7" y="125.7">2.2K</text>
<text x="275.6" y="123.9">R3</text>
<text x="275.6" y="125.7">2.2K</text>
<text x="266.7" y="157.7">R4</text>
<text x="266.7" y="159.5">2.2K</text>
<text x="275.6" y="157.7">R5</text>
<text x="275.6" y="159.5">2.2K</text>
<text x="216.9" y="175.5">C55</text>
<text x="216.9" y="177.3">0.1uF/10V</text>
<text x="216.9" y="193.2">C56</text>
<text x="216.9" y="195.1">0.1uF/10V</text>
</g>
<g font-size="1.6">
<text x="106.3" y="16.6" transform="rotate(-90 106.3 16.6)">1</text>
<text x="117" y="13.8">T42</text>
<text x="212.8" y="15.6">V42</text>
<text x="81.4" y="22.7">1</text>
<text x="95.5" y="22.7">4</text>
<text x="101.3" y="22.6">1%</text>
<text x="227.2" y="23.5" transform="rotate(-90 227.2 23.5)">2</text>
<text x="227.2" y="18.3" transform="rotate(-90 227.2 18.3)">1</text>
<text x="229.4" y="20.8">X5R</text>
<text x="229.4" y="22.6">10V</text>
<text x="70.7" y="25.4" transform="rotate(-90 70.7 25.4)">1</text>
<text x="72.9" y="27.9">C0G</text>
<text x="72.9" y="29.7">50V</text>
<text x="81.4" y="26.3">2</text>
<text x="83.6" y="29.7">CRY4_3R20X2R50X0R80</text>
<text x="95.5" y="26.3">3</text>
<text x="101.3" y="24.3">R0201</text>
<text x="106.3" y="29" transform="rotate(-90 106.3 29)">1</text>
<text x="106.3" y="25.2" transform="rotate(-90 106.3 25.2)">2</text>
<text x="117" y="26.3">T41</text>
<text x="212.8" y="29.8">W38</text>
<text x="212.8" y="24.5">V41</text>
<text x="229.4" y="24.3">C0201</text>
<text x="70.7" y="30.6" transform="rotate(-90 70.7 30.6)">2</text>
<text x="89.4" y="34.7">VCCA_1V8_S0</text>
<text x="106.3" y="34.1" transform="rotate(-90 106.3 34.1)">2</text>
<text x="108.5" y="31.5">C0G</text>
<text x="108.5" y="33.2">50V</text>
<text x="212.8" y="33.4">W41</text>
<text x="212.8" y="35.2">AD39</text>
<text x="212.8" y="31.6">AC39</text>
<text x="93.9" y="41.4" transform="rotate(-90 93.9 41.4)">1</text>
<text x="117" y="38.7">N35</text>
<text x="117" y="40.5">N36</text>
<text x="212.8" y="40.5">W39</text>
<text x="212.8" y="37">AC38</text>
<text x="212.8" y="38.7">Y39</text>
<text x="93.9" y="46.6" transform="rotate(-90 93.9 46.6)">2</text>
<text x="96" y="47.5">C0201</text>
<text x="96" y="43.9">X5R</text>
<text x="96" y="45.7">10V</text>
<text x="212.8" y="45.8">AC37</text>
<text x="212.8" y="47.6">W40</text>
<text x="212.8" y="42.3">W42</text>
<text x="88.9" y="52.5">VDDA_0V75_S0</text>
<text x="212.8" y="49.4">AD38</text>
<text x="212.8" y="51.2">Y38</text>
<text x="93.9" y="59.2" transform="rotate(-90 93.9 59.2)">1</text>
<text x="117" y="56.5">Y26</text>
<text x="212.8" y="58.3">N37</text>
<text x="223.1" y="56">VCC_1V8_S3</text>
<text x="93.9" y="64.3" transform="rotate(-90 93.9 64.3)">2</text>
<text x="96" y="61.7">C0402</text>
<text x="96" y="63.5">X5R</text>
<text x="96" y="65.2">6.3V</text>
<text x="212.8" y="60.1">R36</text>
<text x="227.2" y="62.8" transform="rotate(-90 227.2 62.8)">1</text>
<text x="229.4" y="65.2">X5R</text>
<text x="89.4" y="68.5">VCCA_1V8_S0</text>
<text x="227.2" y="67.9" transform="rotate(-90 227.2 67.9)">2</text>
<text x="229.4" y="68.8">C0201</text>
<text x="229.4" y="67">10V</text>
<text x="93.9" y="75.2" transform="rotate(-90 93.9 75.2)">1</text>
<text x="96" y="77.7">C0402</text>
<text x="116.1" y="72.5">AB25</text>
<text x="222.8" y="75.6">VDD_0V75_S3</text>
<text x="93.9" y="80.3" transform="rotate(-90 93.9 80.3)">2</text>
<text x="96" y="79.5">X5R</text>
<text x="96" y="81.2">6.3V</text>
<text x="212.8" y="79.6">AJ36</text>
<text x="212.8" y="81.4">AJ37</text>
<text x="227.2" y="82.3" transform="rotate(-90 227.2 82.3)">1</text>
<text x="116.1" y="85">AA26</text>
<text x="227.2" y="87.5" transform="rotate(-90 227.2 87.5)">2</text>
<text x="229.4" y="88.3">C0201</text>
<text x="229.4" y="84.8">X5R</text>
<text x="229.4" y="86.6">10V</text>
<text x="202.1" y="106.3">AH39</text>
<text x="202.1" y="113.4">AK39</text>
<text x="202.1" y="109.9">AH40</text>
<text x="202.1" y="117">AM40</text>
<text x="257.5" y="114.7">VCC_1V8_S3</text>
<text x="202.1" y="120.5">AM38</text>
<text x="202.1" y="124.1">AG36</text>
<text x="264.5" y="121.5" transform="rotate(-90 264.5 121.5)">1</text>
<text x="273.4" y="121.5" transform="rotate(-90 273.4 121.5)">1</text>
<text x="202.1" y="131.2">AL38</text>
<text x="202.1" y="127.6">AH38</text>
<text x="264.5" y="130.1" transform="rotate(-90 264.5 130.1)">2</text>
<text x="266.7" y="129.2">R0201</text>
<text x="266.7" y="127.5">5%</text>
<text x="273.4" y="130.1" transform="rotate(-90 273.4 130.1)">2</text>
<text x="275.6" y="129.2">R0201</text>
<text x="275.6" y="127.5">5%</text>
<text x="202.1" y="134.7">AG38</text>
<text x="202.1" y="138.3">AH42</text>
<text x="202.1" y="141.9">AL40</text>
<text x="202.1" y="145.4">AG39</text>
<text x="202.1" y="149">AH41</text>
<text x="257.5" y="148.5">VCC_1V8_S3</text>
<text x="202.1" y="152.5">AG41</text>
<text x="264.5" y="155.2" transform="rotate(-90 264.5 155.2)">1</text>
<text x="273.4" y="155.2" transform="rotate(-90 273.4 155.2)">1</text>
<text x="202.1" y="159.6">AL39</text>
<text x="202.1" y="156.1">AG37</text>
<text x="266.7" y="161.2">5%</text>
<text x="275.6" y="161.2">5%</text>
<text x="202.1" y="166.8">AG42</text>
<text x="202.1" y="163.2">AM39</text>
<text x="264.5" y="163.9" transform="rotate(-90 264.5 163.9)">2</text>
<text x="266.7" y="163">R0201</text>
<text x="273.4" y="163.9" transform="rotate(-90 273.4 163.9)">2</text>
<text x="275.6" y="163">R0201</text>
<text x="202.1" y="172.1">V37</text>
<text x="202.1" y="173.9">Y37</text>
<text x="210.3" y="169.8">VCC_1V8_S3</text>
<text x="214.8" y="176.6" transform="rotate(-90 214.8 176.6)">1</text>
<text x="216.9" y="179">X5R</text>
<text x="212.5" y="185.8">VCC_1V8_S3</text>
<text x="214.8" y="181.7" transform="rotate(-90 214.8 181.7)">2</text>
<text x="216.9" y="182.6">C0201</text>
<text x="216.9" y="180.8">10V</text>
<text x="202.1" y="188.1">V35</text>
<text x="202.1" y="189.9">V36</text>
<text x="214.8" y="194.4" transform="rotate(-90 214.8 194.4)">1</text>
<text x="216.9" y="196.8">X5R</text>
<text x="214.8" y="199.5" transform="rotate(-90 214.8 199.5)">2</text>
<text x="216.9" y="200.4">C0201</text>
<text x="216.9" y="198.6">10V</text>
</g>
<g font-size="1.6" fill="#f00">
<text x="108.8" y="13.9">XOUT</text>
<text x="263.5" y="16.4">PMIC_RESET_L</text>
<text x="108.8" y="26.3">XIN</text>
<text x="265.3" y="34.3">SLEEP1_RESET1_DEVOFF1_VSEL1</text>
<text x="265.3" y="30.6">WIFI_WAKE_HOST_H</text>
<text x="265.1" y="37.7">SDMMC_DET_L</text>
<text x="265.1" y="39.7">PMIC_SPI_CLK</text>
<text x="265.1" y="41.4">PMIC_SPI_MOSI</text>
<text x="265.3" y="36.1">VSEL2</text>
<text x="264.9" y="46.4">RTC_INT_L</text>
<text x="265.3" y="43.1">PMIC_INT_L</text>
<text x="265.3" y="50.2">RTC_32K_IN</text>
<text x="265.3" y="48.6">PMIC_SPI_CS</text>
<text x="216.9" y="106.9">UART2_TX_M0</text>
<text x="216.9" y="110.4">UART2_RX_M0</text>
<text x="217.1" y="114.3">I2C2_SCL_M0</text>
<text x="217.1" y="117.7">I2C2_SDA_M0</text>
<text x="217.2" y="124.7">VSEL4</text>
<text x="217.5" y="121.3">VSEL3</text>
<text x="217.5" y="128.4">VSEL5</text>
<text x="219" y="131.9">PWR_LED_OFF</text>
<text x="217.2" y="135.5">BT_WAKE_HOST_H</text>
<text x="251" y="132.6">I2C2_SCL_M0</text>
<text x="251" y="136.1">I2C2_SDA_M0</text>
<text x="217.2" y="139.1">HOST_WAKE_BT_H</text>
<text x="217.2" y="142.6">WIFI_REG_ON_H</text>
<text x="217.1" y="149.9">I2C0_SCL_M2</text>
<text x="219" y="146.2">LED_ACT</text>
<text x="217.1" y="153.3">I2C0_SDA_M2</text>
<text x="217.2" y="156.8">BT_REG_ON_H</text>
<text x="217.5" y="160.4">GPIO0_D4_U</text>
<text x="217.2" y="167.5">VSEL6</text>
<text x="217.2" y="163.8">GPIO0_D5_U</text>
<text x="251" y="166.4">I2C0_SCL_M2</text>
<text x="251" y="169.9">I2C0_SDA_M2</text>
</g>
<g font-size="1.6" fill="#004080">
<text x="121.8" y="14.9">XOUT_24M</text>
<text x="207.1" y="16.6">NPOR</text>
<text x="84.5" y="23.7">X1</text>
<text x="90.7" y="23.7">GND</text>
<text x="84.5" y="27.3">GND</text>
<text x="91.6" y="27.3">X2</text>
<text x="121.8" y="27.3">XIN_24M</text>
<text x="207.1" y="25.5">TVSS</text>
<text x="201.8" y="34.4">GPIO0_A2_d</text>
<text x="201.8" y="30.9">GPIO0_A0_d</text>
<text x="201.8" y="32.6">GPIO0_A1_z</text>
<text x="121.8" y="39.8">OSC_1V8_1</text>
<text x="121.8" y="41.5">OSC_1V8_2</text>
<text x="201.8" y="41.5">GPIO0_A6_z</text>
<text x="201.8" y="36.2">GPIO0_A3_d</text>
<text x="201.8" y="38">GPIO0_A4_u</text>
<text x="201.8" y="39.8">GPIO0_A5_d</text>
<text x="201.8" y="46.9">GPIO0_B0_z</text>
<text x="201.8" y="43.3">GPIO0_A7_u</text>
<text x="201.8" y="50.4">GPIO0_B2_u</text>
<text x="201.8" y="52.2">GPIO0_B3_z</text>
<text x="201.8" y="48.6">GPIO0_B1_z</text>
<text x="121.8" y="57.5">PLL_DVDD0V75</text>
<text x="200" y="59.3">PMUIO1_1V8_1</text>
<text x="200" y="61.1">PMUIO1_1V8_2</text>
<text x="121.8" y="73.5">PLL_AVDD1V8</text>
<text x="201.8" y="80.6">PMU_0V75_1</text>
<text x="201.8" y="82.4">PMU_0V75_2</text>
<text x="121.8" y="86">PLL_AVSS</text>
<text x="189.4" y="173.1">PMUIO2_1V8_1</text>
<text x="189.4" y="174.9">PMUIO2_1V8_2</text>
<text x="192.9" y="189.1">PMUIO2_1</text>
<text x="192.9" y="190.9">PMUIO2_2</text>
</g>
<g font-size="1.5" fill="#00f">
<text x="169.5" y="32.5">TSADC_SHUT_ORG</text>
<text x="183" y="32.7">/</text>
<text x="185.5" y="34.3">PMIC_SLEEP1</text>
<text x="185.5" y="32.5">TSADC_SHUT_M0</text>
<text x="185.5" y="30.7">REFCLK_OUT</text>
<text x="199" y="34.5">/</text>
<text x="199" y="32.7">/</text>
<text x="199" y="30.9">/</text>
<text x="156.6" y="39.6">PMU_DEBUG</text>
<text x="167" y="39.8">/</text>
<text x="169.5" y="41.4">I2C0_SDA_M0</text>
<text x="169.5" y="39.6">SDMMC_PWREN</text>
<text x="183" y="41.6">/</text>
<text x="183" y="39.8">/</text>
<text x="185.5" y="41.4">SPI2_MOSI_M2</text>
<text x="185.5" y="37.8">SDMMC_DET</text>
<text x="185.5" y="36.1">PMIC_SLEEP2</text>
<text x="185.5" y="39.6">SPI2_CLK_M2</text>
<text x="199" y="41.6">/</text>
<text x="199" y="39.8">/</text>
<text x="199" y="38">/</text>
<text x="199" y="36.2">/</text>
<text x="156.6" y="46.7">UART0_RX_M1 /</text>
<text x="169.5" y="46.7">I2C1_SCL_M1</text>
<text x="183" y="46.9">/</text>
<text x="185.5" y="43.2">PMIC_INT_L</text>
<text x="185.5" y="46.7">SPI2_CS1_M2</text>
<text x="199" y="43.3">/</text>
<text x="199" y="46.9">/</text>
<text x="147.9" y="48.5">PWM5_M0 /</text>
<text x="156.6" y="48.5">UART0_TX_M1 /</text>
<text x="169.5" y="48.5">I2C1_SDA_M1</text>
<text x="169.5" y="52.1">I2C0_SCL_M0</text>
<text x="169.5" y="50.3">CLK32K_OUT0</text>
<text x="183" y="48.7">/</text>
<text x="183" y="52.2">/</text>
<text x="185.5" y="48.5">SPI2_CS0_M2</text>
<text x="185.5" y="50.3">CLK32K_IN</text>
<text x="185.5" y="52.1">SPI2_MISO_M2</text>
<text x="199" y="48.7">/</text>
<text x="199" y="50.5">/</text>
<text x="199" y="52.2">/</text>
<text x="80.7" y="107.4">/ PCIE20X1_1_CLKREQN_M0/</text>
<text x="112.7" y="107.4">/</text>
<text x="114.7" y="107.2">I2S1_MCLK_M1</text>
<text x="128.7" y="107.4">/</text>
<text x="131.4" y="107.2">I2C1_SCL_M0</text>
<text x="143" y="107.4">/</text>
<text x="158.1" y="107.4">/ UART2_TX_M0</text>
<text x="173.2" y="107.4">/</text>
<text x="175.5" y="107.2">JTAG_TCK_M2</text>
<text x="189.2" y="107.4">/ GPIO0_B5_d</text>
<text x="80.7" y="110.9">/ PCIE20X1_1_WAKEN_M0</text>
<text x="100.3" y="110.9">/</text>
<text x="112.7" y="110.9">/</text>
<text x="114.7" y="110.7">I2S1_SCLK_M1</text>
<text x="128.7" y="110.9">/</text>
<text x="131.4" y="110.7">I2C1_SDA_M0</text>
<text x="143" y="110.9">/</text>
<text x="158.1" y="110.9">/ UART2_RX_M0</text>
<text x="173.2" y="110.9">/</text>
<text x="175.5" y="110.7">JTAG_TMS_M2</text>
<text x="189.2" y="110.9">/ GPIO0_B6_d</text>
<text x="80.7" y="114.5">/ PCIE20X1_1_PERSTN_M0/</text>
<text x="80.7" y="118">/</text>
<text x="100.3" y="118">/</text>
<text x="102.2" y="114.3">SPI0_CS1_M0 /</text>
<text x="102.2" y="117.9">SPI0_MOSI_M0/</text>
<text x="114.7" y="114.3">I2S1_LRCK_M1</text>
<text x="128.7" y="114.5">/</text>
<text x="128.7" y="118">/</text>
<text x="131.4" y="114.3">I2C2_SCL_M0</text>
<text x="131.4" y="117.9">I2C2_SDA_M0</text>
<text x="143" y="114.5">/</text>
<text x="143" y="118">/</text>
<text x="145.2" y="117.9">PDM0_CLK0_M1</text>
<text x="158.1" y="118">/ CAN0_RX_M0</text>
<text x="158.1" y="114.5">/ CAN0_TX_M0</text>
<text x="173.2" y="114.5">/</text>
<text x="173.2" y="118">/</text>
<text x="175.5" y="114.3">PWM0_M0</text>
<text x="175.5" y="117.9">PWM1_M0</text>
<text x="189.2" y="114.5">/ GPIO0_B7_d</text>
<text x="189.2" y="118">/ GPIO0_C0_d</text>
<text x="80.7" y="121.6">/</text>
<text x="80.7" y="125.1">/</text>
<text x="100.3" y="125.1">/</text>
<text x="100.3" y="121.6">/</text>
<text x="112.7" y="125.1">/</text>
<text x="112.7" y="121.6">/</text>
<text x="128.7" y="121.6">/</text>
<text x="128.7" y="125.1">/</text>
<text x="143" y="121.6">/</text>
<text x="143" y="125.1">/</text>
<text x="158.1" y="125.1">/</text>
<text x="158.1" y="121.6">/</text>
<text x="173.2" y="121.6">/</text>
<text x="173.2" y="125.1">/</text>
<text x="175.5" y="121.4">PMIC_SLEEP3</text>
<text x="175.5" y="125">PMIC_SLEEP4</text>
<text x="189.2" y="121.6">/ GPIO0_C1_d</text>
<text x="189.2" y="125.1">/ GPIO0_C2_d</text>
<text x="69.2" y="131.7">DP0_HPDIN_M1</text>
<text x="80.7" y="128.7">/</text>
<text x="100.3" y="128.7">/</text>
<text x="112.7" y="128.7">/</text>
<text x="128.7" y="128.7">/</text>
<text x="143" y="128.7">/</text>
<text x="158.1" y="128.7">/</text>
<text x="173.2" y="128.7">/</text>
<text x="175.5" y="128.5">PMIC_SLEEP5</text>
<text x="189.2" y="128.7">/ GPIO0_C3_d</text>
<text x="80.7" y="132.2">/</text>
<text x="80.7" y="135.8">/</text>
<text x="100.3" y="135.8">/</text>
<text x="100.3" y="132.2">/</text>
<text x="112.7" y="135.8">/</text>
<text x="112.7" y="132.2">/</text>
<text x="114.7" y="135.6">I2S1_SDI0_M1</text>
<text x="128.7" y="132.2">/</text>
<text x="128.7" y="135.8">/</text>
<text x="131.4" y="132.1">I2C4_SDA_M2</text>
<text x="131.4" y="135.6">I2C4_SCL_M2</text>
<text x="143" y="132.2">/</text>
<text x="143" y="135.8">/</text>
<text x="145.2" y="132.1">PDM0_CLK1_M1</text>
<text x="145.2" y="135.6">PWM4_M0</text>
<text x="158.1" y="132.2">/ UART0_RX_M0</text>
<text x="158.1" y="135.8">/ UART0_TX_M0</text>
<text x="173.2" y="132.2">/</text>
<text x="173.2" y="135.8">/</text>
<text x="175.5" y="132.1">PWM2_M0</text>
<text x="175.5" y="135.6">GPU_AVS</text>
<text x="189.2" y="132.2">/ GPIO0_C4_d</text>
<text x="189.2" y="135.8">/ GPIO0_C5_u</text>
<text x="69.2" y="138.9">SATA_CP_POD</text>
<text x="80.7" y="139.4">/</text>
<text x="80.7" y="142.9">/</text>
<text x="100.3" y="142.9">/</text>
<text x="100.3" y="139.4">/</text>
<text x="102.2" y="139.2">SPI0_CLK_M0 /</text>
<text x="102.2" y="142.7">SPI0_MISO_M0/</text>
<text x="114.7" y="139.2">I2S1_SDI1_M1</text>
<text x="114.7" y="142.7">I2S1_SDI2_M1</text>
<text x="128.7" y="139.4">/</text>
<text x="128.7" y="142.9">/</text>
<text x="131.4" y="142.7">I2C6_SDA_M0</text>
<text x="143" y="139.4">/</text>
<text x="143" y="142.9">/</text>
<text x="145.2" y="139.2">PWM5_M1</text>
<text x="145.2" y="142.7">PDM0_SDI0_M1</text>
<text x="158.1" y="139.4">/ UART0_RTSN</text>
<text x="158.1" y="142.9">/ UART1_RTSN_M2</text>
<text x="173.2" y="139.4">/</text>
<text x="173.2" y="142.9">/</text>
<text x="175.5" y="139.2">NPU_AVS</text>
<text x="175.5" y="142.7">PWM6_M0</text>
<text x="189.2" y="139.4">/ GPIO0_C6_u</text>
<text x="189.2" y="142.9">/ GPIO0_C7_d</text>
<text x="80.7" y="146.5">/</text>
<text x="100.3" y="146.5">/</text>
<text x="102.2" y="146.3">SPI3_MISO_M2/</text>
<text x="102.2" y="149.9">SPI0_CS0_M0 /</text>
<text x="114.7" y="146.3">I2S1_SDI3_M1</text>
<text x="114.7" y="149.9">I2S1_SDO0_M1</text>
<text x="128.7" y="146.5">/</text>
<text x="131.4" y="146.3">I2C6_SCL_M0</text>
<text x="131.4" y="149.9">I2C0_SCL_M2</text>
<text x="143" y="146.5">/</text>
<text x="145.2" y="146.3">PDM0_SDI1_M1</text>
<text x="145.2" y="149.9">UART0_CTSN</text>
<text x="158.1" y="146.5">/ UART1_CTSN_M2</text>
<text x="173.2" y="146.5">/</text>
<text x="175.5" y="146.3">PWM7_IR_M0</text>
<text x="175.5" y="149.9">CPU_BIG0_AVS</text>
<text x="189.2" y="146.5">/ GPIO0_D0_d</text>
<text x="80.7" y="150">/ HDMI_TX0_CEC_M1</text>
<text x="80.7" y="153.6">/</text>
<text x="100.3" y="153.6">/</text>
<text x="100.3" y="150">/</text>
<text x="102.2" y="153.4">SPI3_MOSI_M2/</text>
<text x="114.7" y="153.4">I2S1_SDO1_M1</text>
<text x="128.7" y="150">/</text>
<text x="128.7" y="153.6">/</text>
<text x="131.4" y="153.4">I2C0_SDA_M2</text>
<text x="143" y="150">/</text>
<text x="143" y="153.6">/</text>
<text x="158.1" y="150">/ UART1_TX_M2</text>
<text x="158.1" y="153.6">/ UART1_RX_M2</text>
<text x="173.2" y="150">/</text>
<text x="173.2" y="153.6">/</text>
<text x="189.2" y="150">/ GPIO0_D1_u</text>
<text x="189.2" y="153.6">/ GPIO0_D2_u</text>
<text x="68.8" y="160.4">SATA_CPDET</text>
<text x="80.7" y="157.1">/</text>
<text x="80.7" y="160.7">/ HDMI_TX0_SDA_M1</text>
<text x="100.3" y="160.7">/</text>
<text x="100.3" y="157.1">/</text>
<text x="102.2" y="157">SPI3_CLK_M2 /</text>
<text x="102.2" y="160.5">SPI3_CS0_M2 /</text>
<text x="114.7" y="160.5">I2S1_SDO2_M1</text>
<text x="128.7" y="160.7">/</text>
<text x="128.7" y="157.1">/</text>
<text x="131.4" y="160.5">I2C1_SCL_M2</text>
<text x="143" y="157.1">/</text>
<text x="143" y="160.7">/</text>
<text x="145.2" y="160.5">PDM0_SDI2_M1</text>
<text x="158.1" y="160.7">/ CAN2_RX_M1</text>
<text x="158.1" y="157.1">/</text>
<text x="173.2" y="157.1">/</text>
<text x="173.2" y="160.7">/</text>
<text x="175.5" y="157">LITCPU_AVS</text>
<text x="175.5" y="160.5">PWM3_IR_M0</text>
<text x="189.2" y="157.1">/ GPIO0_D3_u</text>
<text x="189.2" y="160.7">/ GPIO0_D4_u</text>
<text x="68.5" y="164.1">SATA_MP_SWITCH/ HDMI_TX0_SCL_M1</text>
<text x="80.7" y="167.8">/</text>
<text x="100.3" y="164.3">/</text>
<text x="102.2" y="164.1">SPI3_CS1_M2 /</text>
<text x="112.7" y="167.8">/</text>
<text x="114.7" y="164.1">I2S1_SDO3_M1</text>
<text x="128.7" y="164.3">/</text>
<text x="128.7" y="167.8">/</text>
<text x="131.4" y="164.1">I2C1_SDA_M2</text>
<text x="143" y="164.3">/</text>
<text x="143" y="167.8">/</text>
<text x="145.2" y="167.6">PDM0_SDI3_M1</text>
<text x="158.1" y="167.8">/</text>
<text x="158.1" y="164.3">/ CAN2_TX_M1</text>
<text x="173.2" y="164.3">/</text>
<text x="173.2" y="167.8">/</text>
<text x="175.5" y="164.1">CPU_BIG1_AVS</text>
<text x="175.5" y="167.6">PMIC_SLEEP6</text>
<text x="189.2" y="164.3">/ GPIO0_D5_u</text>
<text x="189.2" y="167.8">/ GPIO0_D6_d</text>
</g>
<g font-size="1.3">
<text x="30.8" y="1.3">5</text>
<text x="88.8" y="1.3">4</text>
<text x="146.9" y="1.3">3</text>
<text x="205" y="1.3">2</text>
<text x="263.1" y="1.3">1</text>
<text x=".5" y="28.4">D</text>
<text x="292.6" y="28.4">D</text>
<text x=".5" y="79.5">C</text>
<text x="292.6" y="79.5">C</text>
<text x=".5" y="130.6">B</text>
<text x="292.6" y="130.6">B</text>
<text x=".5" y="181.7">A</text>
<text x="292.6" y="181.7">A</text>
<text x="30.8" y="207.4">5</text>
<text x="88.8" y="207.4">4</text>
<text x="146.9" y="207.4">3</text>
<text x="205" y="207.4">2</text>
<text x="263.1" y="207.4">1</text>
</g>
<g font-size="1.2">
<text x="241.6" y="202.6">Date:</text>
<text x="251.2" y="202.6">Monday, April 13, 2026</text>
<text x="277.2" y="202.6">Rev:</text>
<text x="283.2" y="202.6">V10</text>
<text x="241.5" y="205.3">Designed by:</text>
<text x="251" y="205.3">Joseph</text>
<text x="258.4" y="205.3">Reviewed by:</text>
<text x="267.6" y="205.3">&lt;Checker&gt;</text>
<text x="277" y="205.1">Sheet:</text>
<text x="283.8" y="205.1">2</text>
<text x="286.1" y="205.1">of</text>
<text x="288" y="205.1">23</text>
</g>
</svg>
